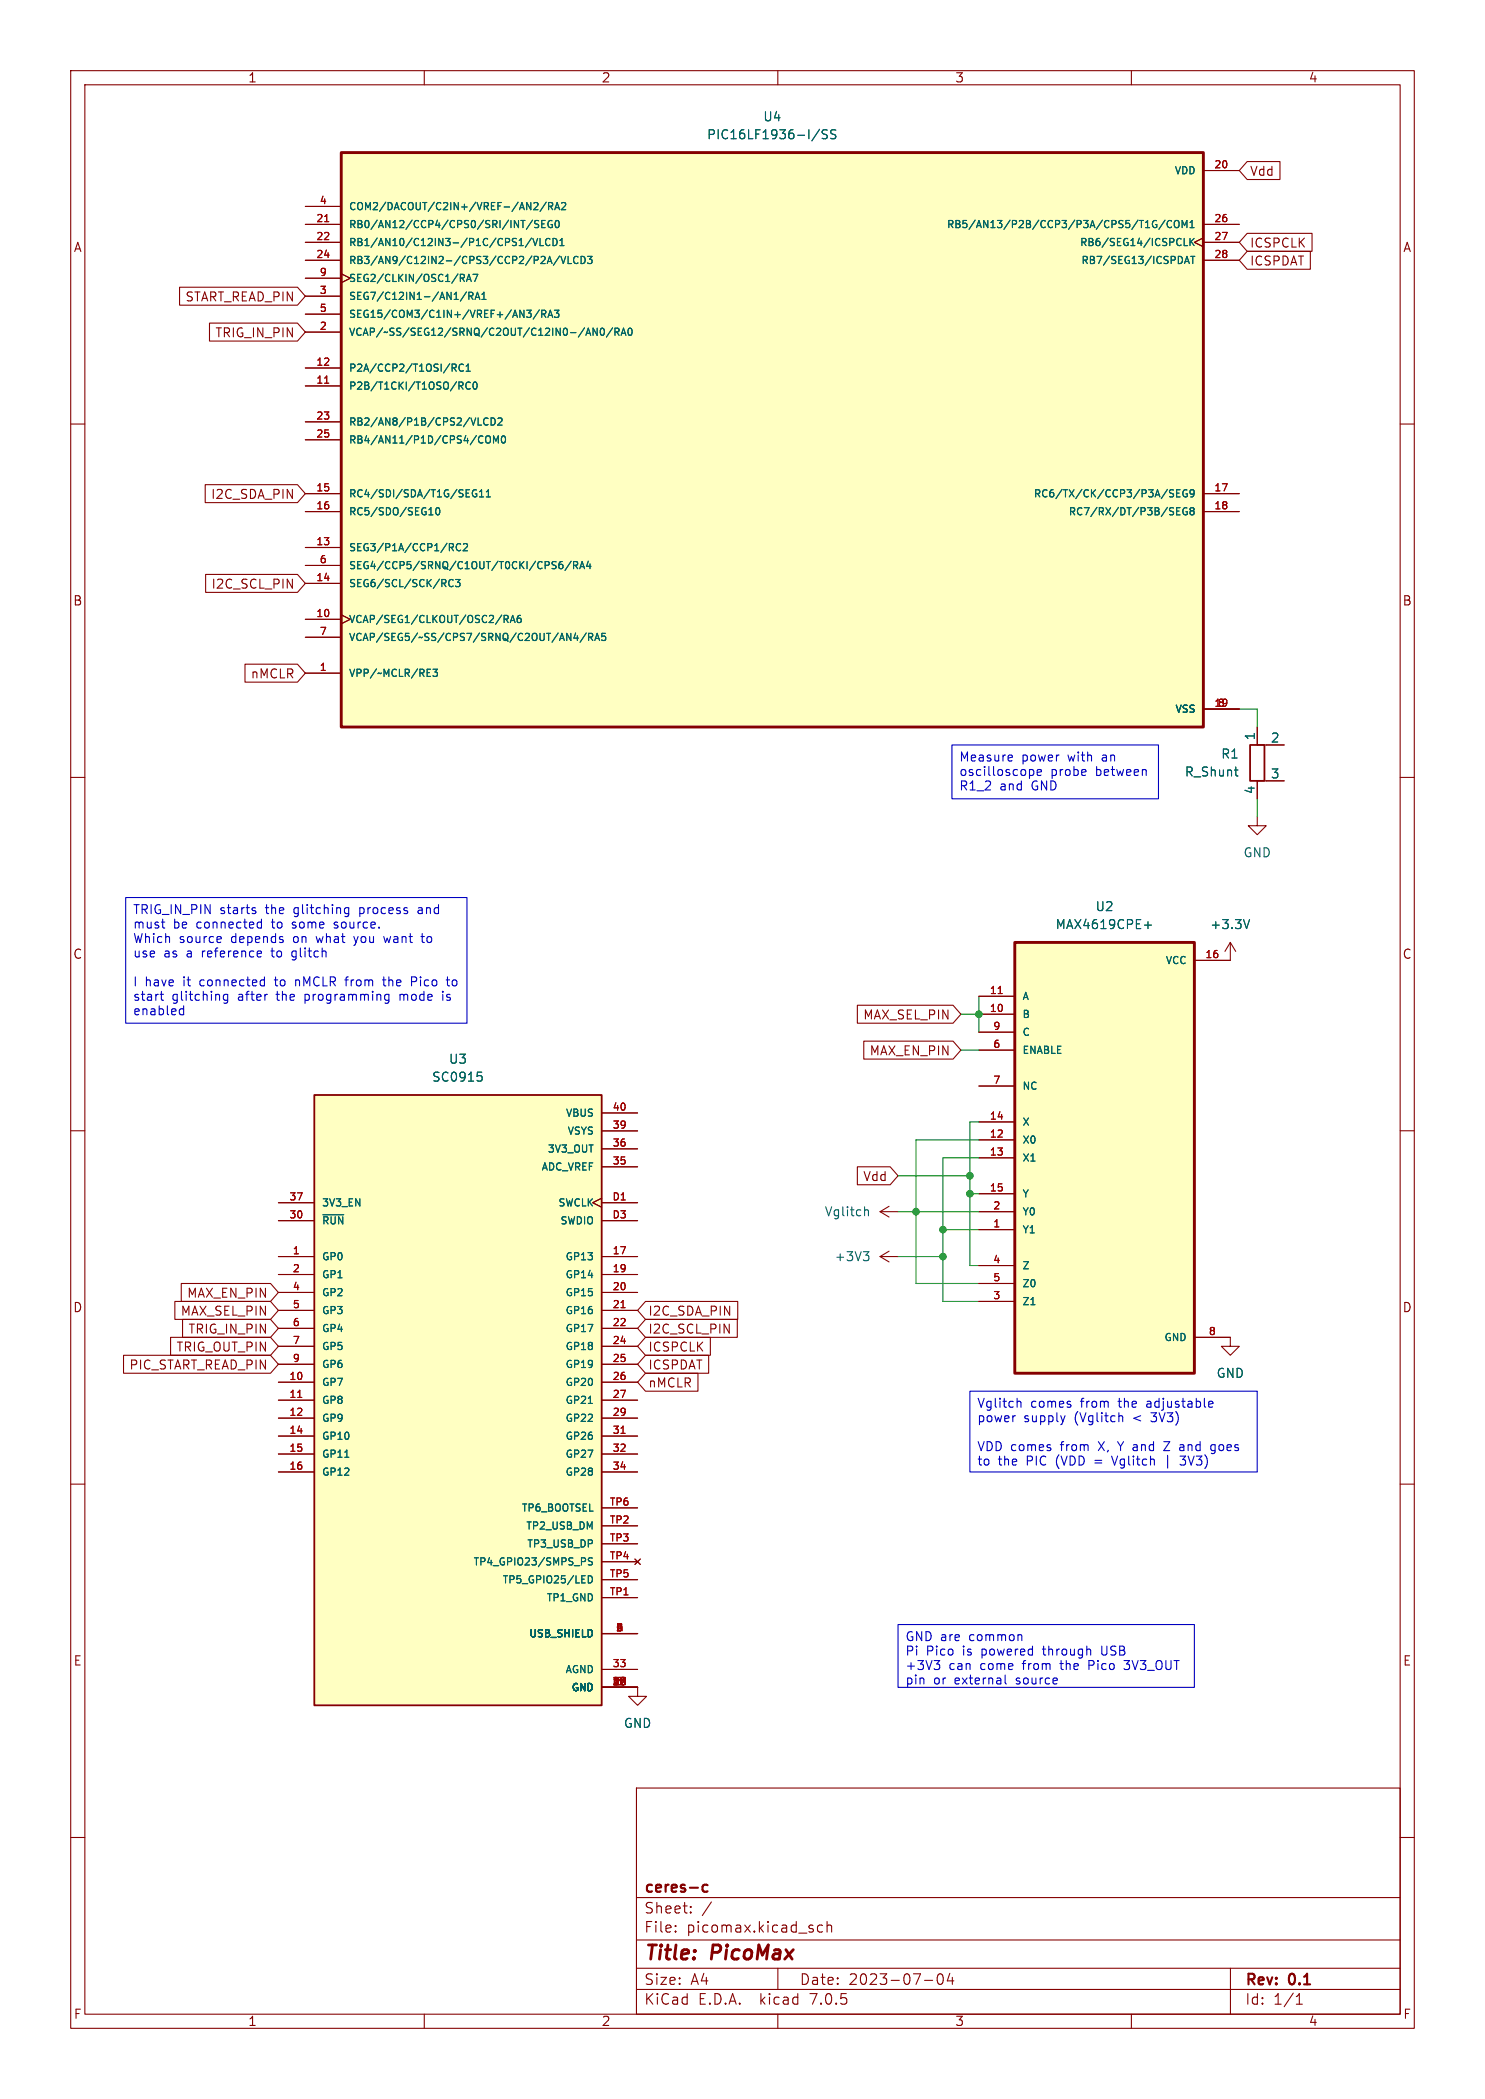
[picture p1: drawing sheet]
<svg xmlns="http://www.w3.org/2000/svg" width="210mm" height="297mm" viewBox="0 0 210 297" stroke-linecap="round" stroke-linejoin="round" font-family="sans-serif">
<g fill="none" stroke="#840000" stroke-width=".15">
<path d="M10 10h190v277h-190zM12 12h186v273h-186zM60 10v2M110 10v2M160 10v2M43.2 31.8h5.1M43.2 34.3h5.1M43.2 36.8h5.1M43.2 29.2h5.1M43.2 39.4h5.1M48.3 38.7l1.2 .7-1.2 .6M170.2 33.7l-1.3 .6 1.3 .6"/>
<path d="M170.2 24.1h5.1M170.2 31.8h5.1M170.2 34.3h5.1M170.2 36.8h5.1M176.4 35.6h8.9v2.5h-8.9l-1.1-1.3zM176.4 33h9.1v2.6h-9.1l-1.1-1.3zM176.4 22.9h4.6v2.5h-4.6l-1.1-1.3zM10 60h2M25.4 40.6h16.7l1.1 1.3-1.1 1.3h-16.7zM29.6 45.7h12.5l1.1 1.3-1.1 1.3h-12.5zM43.2 54.6h5.1M43.2 52.1h5.1"/>
<path d="M43.2 47h5.1M43.2 59.7h5.1M43.2 41.9h5.1M43.2 44.5h5.1M198 60h2M29 68.6h13.1l1.1 1.3-1.1 1.2h-13.1zM43.2 77.5h5.1M43.2 69.9h5.1M43.2 72.4h5.1M43.2 62.2h5.1M170.2 69.9h5.1M170.2 72.4h5.1"/>
<path d="M29.1 81.3h13l1.1 1.3-1.1 1.2h-13zM34.6 94h7.5l1.1 1.3-1.1 1.2h-7.5zM43.2 95.3h5.1M43.2 87.6h5.1M43.2 82.6h5.1M43.2 80h5.1M43.2 90.2h5.1M48.3 87l1.2 .6-1.2 .7M10 110h2M170.2 100.3h5.1M177.8 115.6v1.2h1.3l-1.3 1.3-1.3-1.3h1.3M177.8 102.9v2.5h3.8"/>
<path d="M181.6 110.5h-3.8v2.5M198 110h2M174 133.4l-.8 1.2M174 133.4v2.5h-5.1M174 133.4l.8 1.2M10 160h2M85.1 157.5h5.1M121.2 142.2h13.6l1.1 1.3-1.1 1.3h-13.6zM122.2 147.3h12.6l1.1 1.3-1.1 1.3h-12.6zM138.4 143.5h5.1M138.4 141h5.1M138.4 158.8h5.1"/>
<path d="M138.4 148.6h5.1M138.4 153.7h5.1M138.4 146.1h5.1M198 160h2M39.4 177.8h5M39.4 172.7h5M39.4 170.2h5M85.1 169.5l-1.3 .7 1.3 .6M85.1 160h5.1M85.1 177.8h5.1M85.1 172.7h5.1M85.1 165.1h5.1"/>
<path d="M85.1 162.6h5.1M85.1 170.2h5.1M121.2 165.1h4.7l1.1 1.3-1.1 1.2h-4.7zM124.5 177.8h2.5M124.5 171.5h2.5M124.5 171.5l1.2 .7M124.5 177.8l1.2 .8M125.7 170.7l-1.2 .8M125.7 177l-1.2 .8M138.4 174h5.1M138.4 161.3h5.1M138.4 163.8h5.1"/>
<path d="M138.4 168.9h5.1M138.4 171.5h5.1M138.4 179.1h5.1M17.5 191.8h20.8l1.1 1.2-1.1 1.3h-20.8zM24.1 189.2h14.2l1.1 1.3-1.1 1.3h-14.2zM24.7 184.1h13.6l1.1 1.3-1.1 1.3h-13.6zM25.6 181.6h12.7l1.1 1.3-1.1 1.3h-12.7zM25.8 186.7h12.5l1.1 1.3-1.1 1.2h-12.5zM39.4 195.6h5M39.4 198.1h5M39.4 180.3h5M39.4 182.9h5"/>
<path d="M39.4 185.4h5M39.4 188h5M39.4 190.5h5M39.4 193h5M85.1 195.6h5.1M85.1 198.1h5.1M85.1 180.3h5.1M85.1 182.9h5.1M85.1 185.4h5.1M85.1 188h5.1M85.1 190.5h5.1M85.1 193h5.1"/>
<path d="M91.3 186.7h13v2.5h-13l-1.1-1.2zM91.3 189.2h9.2v2.6h-9.2l-1.1-1.3zM91.3 194.3h7.4v2.6h-7.4l-1.1-1.3zM91.3 191.8h8.9v2.5h-8.9l-1.1-1.3zM91.3 184.1h13v2.6h-13l-1.1-1.3zM138.4 184.2h5.1M138.4 181.6h5.1M168.9 189.2h5.1v1.3h1.3l-1.3 1.3-1.3-1.3h1.3M10 210h2M39.4 200.7h5M39.4 203.2h5M39.4 205.7h5"/>
<path d="M39.4 208.3h5M85.1 200.7h5.1M85.1 203.2h5.1M85.1 205.7h5.1M85.1 208.3h5.1M85.1 215.9h5.1M85.1 218.4h5.1M85.1 213.4h5.1M198 210h2M85.1 238.8h5.1v1.2h1.2l-1.2 1.3-1.3-1.3h1.3M85.1 236.2h5.1M85.1 231.1h5.1"/>
<path d="M85.1 226.1h5.1M85.1 221h5.1M85.1 223.5h5.1M89.8 220.6l.8 .8M90.6 220.6l-.8 .8M10 260h2M90 253h108v32h-108zM198 260h2M90 278.5h108M90 274.5h108M90 268.5h108M95.5 273.2l.1 .1-.1 .1"/>
<path d="M95.5 273.2v.1v.1M95.5 272.5v.1M95.5 273.2v.2M95.5 272.5h.1l-.1 .1M97.7 270.5l.1 .1-.1 .1M97.7 270.5l-.1 .1 .1 .1M97.7 269.8v.1M97.7 270.5v.2M97.7 269.8h.1l-.1 .1M97.7 269.8h-.1l.1 .1M100.6 269.1l-1.3 1.9M110 278.5v3"/>
<path d="M116.3 272.5l-.4-.1-.3 .3v.4l.2 .2 .1 .1 .4-.1M117 272.5a.37 .37 0 0 1 .6 .1v.8M117 271.9v1.5M132.7 279.4a.36 .36 0 0 1 .3-.1 .36 .36 0 0 1 .3 .3 .77 .77 0 0 1-.4 1.2 .91 .91 0 0 1-.2-1.4zM134.3 279.2l-.3 1.1h.9M134.7 279.8v1M174 278.5v6.5M60 285v2M90 281.5h108M110 285v2M130.8 280.2h1.1M160 285v2"/>
<path d="M183.3 283.6h.9M183.3 282.5l.5-.4v1.5"/>
</g>
<path d="M100.1 266.8l-.5-.1-.3 .3v.4l.2 .2 .1 .1 .5-.1" fill="none" stroke="#840000" stroke-width=".3"/>
<g fill="#ffffc2" stroke="#ffffc2" stroke-width=".14">
<path d="M44.4 154.9h40.7v86.4h-40.7z"/>
<path d="M143.5 133.4h25.4v60.9h-25.4z"/>
<path d="M48.3 21.6h121.9v81.3h-121.9z"/>
</g>
<path d="M176.8 105.4h2v5.1h-2zM44.4 154.9h40.7v86.4h-40.7z" fill="none" stroke="#840000" stroke-width=".25"/>
<path d="M45.9 31.4h.6M45.9 54.2h.6M141.2 140.6h.5M42.1 197.7h.6M87.8 185h.6M87.8 202.8h.6" fill="none" stroke="#a90000" stroke-width=".15"/>
<g fill="none" stroke="#006464" stroke-width=".15">
<path d="M115.9 18.3l-1.1 1.6M117 18.4h-.5l-.2 .2 .1 .3 .5 .2v.4l-.2 .1h-.4M118.2 18.4h-.5l-.2 .2 .1 .3 .5 .2v.4l-.1 .1h-.5M65.1 38.8h.4l.2 .2-.1 .3h-.5M65.3 39.3l.4 .5M66 39.8l.3-1 .3 1M66.1 39.5h.5M66.9 38.8h.7l-.5 1M75.2 33.7l-.9 1.3M75.3 31.1l-.9 1.4M75.4 33.7l.3 1.1 .3-1.1M75.5 28.8l.4-.1 .2 .2-.6 .8h.6"/>
<path d="M76.2 31.2h-.4l-.2 .1v.3l.5 .2 .1 .2-.2 .2h-.4M76.4 33.7v1.1h.5M76.6 31.7h.4M77.1 31.2h-.5v1h.5M77.2 28.6l-.8 1.3M77.4 37.3l.3-1 .4 1M77.5 37h.5M77.6 29.2l.5-.1 .1-.1-.1-.2-.5-.1v1M77.8 33.8a.48 .48 0 0 0-.7 .4 .48 .48 0 0 0 .5 .6l.2-.1M77.8 29.2l.4 .5M78.1 31.2a.47 .47 0 0 0-.6 .5 .47 .47 0 0 0 .6 .5v-.4h-.2M78.2 33.7a.51 .51 0 0 1 .6 .5 .51 .51 0 0 1-.6 .6z"/>
<path d="M78.5 29.7l.3-1 .3 1M78.6 29.4h.4M78.6 31.3l.1-.1a.54 .54 0 0 1 .4 .5 .54 .54 0 0 1-.4 .5l-.1-.1-.1-.3zM79.1 36.2l-.8 1.3M79.2 34.8h.6M79.2 34l.3-.3v1.1M79.3 36.3l.4 1 .3-1M79.4 28.8l.4-.1 .2 .2-.6 .8h.6M80.3 36.3v1h.5M81.7 36.4a.48 .48 0 0 0-.6 .3 .48 .48 0 0 0 .4 .6l.2-.1M82.2 36.3a.51 .51 0 0 1 .6 .5 .51 .51 0 0 1-.6 .5zM83.1 36.3h.6l-.3 .4 .3 .1v.4l-.2 .1-.4-.1"/>
<path d="M163.5 31.2a.47 .47 0 0 0-.5 .5 .47 .47 0 0 0 .5 .5l.1-.4h-.2M164.8 31.1l-.9 1.4M165.7 31.3a.48 .48 0 0 0-.7 .3 .48 .48 0 0 0 .5 .6l.2-.1M166.1 31.3l.2-.1a.34 .34 0 0 1 .4 .3v.4a.34 .34 0 0 1-.3 .3 .34 .34 0 0 1-.3-.3zM167.2 32.2v-1l.3 .7 .4-.7v1M167.5 33.7v1.1h.5M167.5 37.3l.4-1 .3 1M167.6 37h.5M168.3 33.7v1.1M168.3 32.2h.6M168.3 31.5l.3-.3v1M168.4 36.3h.6"/>
<path d="M168.4 34.2l.5 .6M168.7 36.3v1M168.9 33.7l-.6 .6M63.9 51.5h.4l.2 .2-.1 .3h-.5M64.2 52l.3 .5M64.9 54.1h.4l.2 .1-.1 .3-.5 .1M65.1 54.6l.4 .5M65.5 51.6a.48 .48 0 0 0-.6 .4 .48 .48 0 0 0 .4 .5l.2-.1M65.9 52.5h.6M65.9 51.8l.3-.3v1M66 41.3l-.9 1.3M66.3 41.9l.5-.1 .1-.1-.1-.2-.5-.1v1"/>
<path d="M66.5 54.2a.48 .48 0 0 0-.7 .3 .48 .48 0 0 0 .5 .6l.2-.1M66.6 41.9l.3 .5M67 54.1h.1a.54 .54 0 0 1 .4 .5 .54 .54 0 0 1-.4 .5 .68 .68 0 0 1-.1-1zM67.2 42.4l.3-1 .4 1M67.3 42.1h.5M68.1 42.4h.6M68.1 41.6l.3-.2v1M69 59.2a.48 .48 0 0 0-.7 .4 .48 .48 0 0 0 .5 .6l.2-.1M69.5 59.1a.51 .51 0 0 1 .5 .5 .51 .51 0 0 1-.5 .6zM70.4 59.2l.4-.1 .2 .3-.6 .8h.6M74.5 43.9h.6l-.3 .4 .3 .1v.4l-.2 .1-.4-.1M76.3 43.8l-.9 1.4"/>
<path d="M76.6 44.4h.5l.1-.2-.1-.2-.5-.1v1M76.9 44.4l.3 .5M77.5 44.9l.3-1 .4 1M77.6 44.6h.5M78.4 43.9h.6l-.3 .4 .3 .1v.4l-.2 .1-.4-.1M83 47.2h.4M83.2 46.4l.3 1.1M84.5 46.4v1.1l-.6-1.1v1.1M85 46.5l.1-.1a.54 .54 0 0 1 .4 .5 .54 .54 0 0 1-.4 .6l-.1-.1-.1-.3zM86.6 46.4l-.8 1.3M87 47l.5-.1v-.1v-.3l-.5-.1v1.1M87.2 47l.3 .5"/>
<path d="M87.8 47.5l.4-1.1 .3 1.1M87.9 47.2h.5M89 46.5v-.1a.54 .54 0 0 1 .4 .5 .54 .54 0 0 1-.4 .6 .68 .68 0 0 1 0-1zM60.6 72.9h.6M61.8 71.9l.1-.1a.54 .54 0 0 1 .3 .5 .54 .54 0 0 1-.3 .6 .68 .68 0 0 1-.1-1zM63.6 76.9h.3l.2 .2-.1 .3h-.4M63.8 77.4l.3 .5M65.1 77a.48 .48 0 0 0-.6 .4 .48 .48 0 0 0 .5 .5l.1-.1M65.5 77l.4-.1 .2 .3-.6 .7h.6M67.4 69.3a.47 .47 0 0 0-.6 .5 .47 .47 0 0 0 .6 .5v-.4h-.2M67.6 60.2h.5M67.8 70.3h.6"/>
<path d="M67.8 69.6l.3-.3v1M68.1 61.7l.2 .1M68.3 62.6l-.2 .1M68.8 70.3h.6M68.8 69.6l.3-.3v1M68.8 61.7h.1a.34 .34 0 0 1 .5 .3v.4a.34 .34 0 0 1-.4 .3 .34 .34 0 0 1-.3-.3v-.4zM69.8 62.7v-1l.3 .7 .4-.7v1M71 61.8l.1-.1a.54 .54 0 0 1 .4 .5 .54 .54 0 0 1-.4 .5l-.1-.1-.1-.3zM79.5 79.5h-.3a.68 .68 0 0 0 0 1l.4-.1v-.4l-.2-.2-.3 .1-.1 .1M80.8 79.4l-.9 1.3M81.1 80l.5-.1 .1-.1-.1-.2-.5-.1v1M81.4 80l.3 .5"/>
<path d="M83.2 79.4l-.2 .7h.6M83.4 79.8v.7M166 69.3h-.4l-.2 .2 .1 .2 .4 .2v.3l-.1 .1h-.4M166.4 69.8h.3M166.4 72.3h.3M166.9 69.3h-.5v1h.5M166.9 71.8h-.5v1.1h.5M167.9 69.3a.47 .47 0 0 0-.6 .5 .47 .47 0 0 0 .6 .5v-.4h-.2M167.9 71.9a.47 .47 0 0 0-.6 .4 .47 .47 0 0 0 .6 .5v-.4h-.2M168.5 72.3l-.2 .2v.3l.2 .1 .3-.1 .1-.1-.1-.3-.1-.1M168.5 72.3l-.2-.2 .2-.3 .3 .1 .1 .1-.2 .3M168.5 72.3h.2"/>
<path d="M168.9 69.7l-.2 .2h-.3l-.1-.2 .1-.4h.3l.1 .1a.67 .67 0 0 1-.2 .9h-.2M61.2 94.7h.7l-.4 .4 .3 .1v.4l-.1 .1-.5-.1M64.1 82.1a.48 .48 0 0 0-.7 .3 .48 .48 0 0 0 .5 .6l.2-.1M64.4 82h.7l-.4 .4 .3 .1v.4l-.1 .1-.5-.1M71.3 87.6h.5l.1-.2-.1-.2-.5-.1v1M71.5 87.6l.4 .5M72.2 88.1l.3-1 .3 1M72.3 87.8h.4M73.6 87.1h-.3a.68 .68 0 0 0 0 1l.4-.1v-.3l-.2-.2h-.3l-.1 .2M81.4 89.6l-.2 .7h.6M81.6 90v.6M82 80.5l.3-1 .4 1"/>
<path d="M82.1 80.2h.5M82.9 89.6l-.9 1.3M83.2 90.1h.5l.1-.1v-.3l-.6-.1v1M83.5 90.1l.3 .5M84.1 90.6l.4-1 .3 1M84.2 90.3h.5M85.6 89.6h-.5v.5l.1-.1 .4 .1 .1 .1-.1 .3-.1 .1-.4-.1M174.6 109h.5M174.9 109.8h.2M161.9 130.9h.9M162.3 130.4v1M176.7 130.1l-.4 1.3"/>
<path d="M67.5 151.7h.6M67.9 152.2l.3 .2v.3l-.3 .3M45.7 171.9h2.9M122.1 177.1h.8l-.4 .5M122.3 171.2h.5v.8M122.6 177.6l.3 .2v.3l-.3 .3M83.2 198.6h.6M48.8 206.2h.5M83.2 223a.51 .51 0 0 1 .6 .5 .51 .51 0 0 1-.6 .5zM83.8 220.5l-.4-.1-.2 .2 .1 .3 .4 .2v.2l-.1 .1h-.4"/>
</g>
<path d="M48.3 21.6h121.9v81.3h-121.9zM143.5 133.4h25.4v60.9h-25.4z" fill="none" stroke="#840000" stroke-width=".41"/>
<g fill="none" stroke="#0000c2" stroke-width=".15">
<path d="M134.6 105.4h29.2v7.6h-29.2zM143 106.8l.1 .1 .1 .2-.6 .2M143.1 107.6l-.1 .1M146.1 108.9l.1 .2v.4l-.1 .2h-.4M146.7 108.9v.8h.5M147.2 108.9l.1 .3-.6 .1M17.8 127h48.2v17.8h-48.2zM22.8 130.5h.5M23.1 131.3h.2M31.1 132.5l.1 .1 .1 .2-.6 .1M31.2 133.3l-.1 .1M35.8 128.9h.3l.1 .2-.2 .2h-.2"/>
<path d="M35.8 128.4l.3 .1M36.4 131.2l.2 .1h.4M36.9 134.6l.1 .3-.6 .1M36.9 135.3l-.3 .1M36.9 139.4h.5M36.9 138.7h.5M37 130.5h-.4l-.2 .1M37 130v1.3M37.4 138.2v1.3M39.9 132.9l.2 .2-.2 .3M39.9 132.5l.1 .1M49.3 128.5l-.4-.1-.2 .3v.3l.1 .2h.5"/>
<path d="M49.3 128.4v1.1l-.2 .2-.3-.1M54.1 138.7h.5M58.2 138.9h.5M58.7 138.2h-.5v1.3M59.5 132.5h.5M63.1 138.7h.5M63.3 138.2v1.1l.2 .2M22.6 140.7h.5M22.8 140.3v1.1l.1 .1h.2M25.5 143.5h.5M26 142.3v1.3M32.2 140.8l-.4-.1-.2 .2v.4l.1 .2h.5"/>
<path d="M32.2 140.7v1l-.2 .3-.3-.1M37.7 140.7h.1M55 140.8l-.4-.1-.2 .2v.4l.1 .2h.5M55 140.7v1l-.2 .3-.3-.1M137.2 196.9h40.6v11.4h-40.6zM143.9 198.3h.4l.1 .8M151.4 198.8v.3M170.9 198.5l.2-.2h.3l.1 .2v.1l-.6 .1M170.9 198.9l.2 .2h.4M148.6 204.9v.3M150.6 200.3l-.3 .9M158.3 200.4h.4l.1 .8"/>
<path d="M166.9 207.2h.1M171.3 205.6l.1 .1M171.5 204.4l-.3 .3v.3l.3 .3M127 229.9h41.9v8.9h-41.9zM132.6 235.4l.3 .3v.3l-.3 .2M132.9 235l-.4 .4M142.1 237v1.1l.2 .2M144.3 231.3l.2 .2v.6M154.2 233.4v.8"/>
</g>
<g fill="none" stroke="#009600" stroke-width=".15">
<path d="M175.3 100.3h2.5v2.6M177.8 113v2.6M135.9 143.5h2.5M135.9 148.6h2.5M138.4 158.8h-1.2v20.3h1.2M138.4 141v5.1M127 171.5h11.4M127 177.8h6.3M127 166.4h10.2M133.3 174h5.1M137.2 168.9h1.2M138.4 161.3h-8.9v20.3h8.9"/>
<path d="M138.4 163.8h-5.1v20.4h5.1"/>
</g>
<g fill="#009600" stroke="#009600" stroke-width=".15">
<circle cx="137.2" cy="166.4" r=".46"/>
<circle cx="137.2" cy="168.9" r=".46"/>
<circle cx="129.5" cy="171.5" r=".46"/>
<circle cx="133.3" cy="174" r=".46"/>
<circle cx="133.3" cy="177.8" r=".46"/>
<circle cx="138.4" cy="143.5" r=".46"/>
</g>
<g font-size="2.8" fill="#840000">
<text x="91" y="277.8">Title:</text>
<text x="100.5" y="277.8">PicoMax</text>
</g>
<g font-size="2.1" fill="#840000">
<text x="91" y="268.1">ceres-c</text>
<text x="91" y="273.6">File:</text>
<text x="91" y="270.9">Sheet:</text>
<text x="97" y="273.6">picomax.kicad_sch</text>
<text x="91" y="281">Size:</text>
<text x="97.6" y="281">A4</text>
<text x="113" y="281">Date:</text>
<text x="119.9" y="281">2023-07-04</text>
<text x="176" y="281.2">Rev:</text>
<text x="182.2" y="281.2">0.1</text>
<text x="91" y="283.8">KiCad</text>
<text x="98.7" y="283.8">E.D.A.</text>
<text x="107.4" y="283.8">kicad</text>
<text x="114.5" y="283.8">7.0.5</text>
<text x="176" y="283.8">Id:</text>
<text x="180" y="283.8">1/1</text>
</g>
<g font-size="1.8" fill="#840000">
<text x="35" y="11.8">1</text>
<text x="85" y="11.8">2</text>
<text x="135" y="11.8">3</text>
<text x="185" y="11.8">4</text>
<text x="176.7" y="25">Vdd</text>
<text x="10.4" y="35.8">A</text>
<text x="176.7" y="35.2">ICSPCLK</text>
<text x="198.4" y="35.8">A</text>
<text x="176.7" y="37.7">ICSPDAT</text>
<text x="26.2" y="42.8">START_READ_PIN</text>
<text x="30.4" y="47.9">TRIG_IN_PIN</text>
<text x="29.8" y="70.8">I2C_SDA_PIN</text>
<text x="29.9" y="83.5">I2C_SCL_PIN</text>
<text x="10.3" y="85.8">B</text>
<text x="198.3" y="85.8">B</text>
<text x="35.5" y="96.2">nMCLR</text>
<text x="10.3" y="135.8">C</text>
<text x="198.3" y="135.8">C</text>
<text x="122.1" y="144.4">MAX_SEL_PIN</text>
<text x="123" y="149.5">MAX_EN_PIN</text>
<text x="122.1" y="167.3">Vdd</text>
<text x="10.3" y="185.8">D</text>
<text x="26.4" y="183.8">MAX_EN_PIN</text>
<text x="198.3" y="185.8">D</text>
<text x="24.9" y="191.4">TRIG_OUT_PIN</text>
<text x="25.5" y="186.3">MAX_SEL_PIN</text>
<text x="26.6" y="188.9">TRIG_IN_PIN</text>
<text x="91.6" y="188.9">I2C_SCL_PIN</text>
<text x="91.6" y="191.4">ICSPCLK</text>
<text x="91.6" y="186.3">I2C_SDA_PIN</text>
<text x="18.3" y="194">PIC_START_READ_PIN</text>
<text x="91.6" y="196.5">nMCLR</text>
<text x="91.6" y="194">ICSPDAT</text>
<text x="10.4" y="235.8">E</text>
<text x="198.4" y="235.8">E</text>
<text x="10.4" y="285.8">F</text>
<text x="35" y="286.8">1</text>
<text x="85" y="286.8">2</text>
<text x="135" y="286.8">3</text>
<text x="185" y="286.8">4</text>
<text x="198.4" y="285.8">F</text>
</g>
<g font-size="1.8" fill="#006464">
<text x="107.9" y="17.3">U4</text>
<text x="99.9" y="19.9">PIC16LF1936-I/SS</text>
<text x="172.6" y="107.5">R1</text>
<text x="177.5" y="104.8" transform="rotate(-90 177.5 104.8)">1</text>
<text x="179.7" y="105.2">2</text>
<text x="167.5" y="110">R_Shunt</text>
<text x="177.5" y="112.4" transform="rotate(-90 177.5 112.4)">4</text>
<text x="179.7" y="110.2">3</text>
<text x="175.8" y="121.5">GND</text>
<text x="149.2" y="131.6">MAX4619CPE+</text>
<text x="154.9" y="129.1">U2</text>
<text x="171.1" y="131.6">+3.3V</text>
<text x="61" y="153.2">SC0915</text>
<text x="63.4" y="150.7">U3</text>
<text x="116.6" y="172.3">Vglitch</text>
<text x="118" y="178.6">+3V3</text>
<text x="172" y="195.1">GND</text>
<text x="88.2" y="244.7">GND</text>
</g>
<g font-size="1.8" fill="#0000c2">
<text x="135.6" y="108">Measure</text>
<text x="135.6" y="110.1">oscilloscope</text>
<text x="135.6" y="112.1">R1_2</text>
<text x="141.3" y="112.1">and</text>
<text x="144.4" y="108">power</text>
<text x="145.9" y="112.1">GND</text>
<text x="148.5" y="110.1">probe</text>
<text x="151" y="108">with</text>
<text x="154.9" y="110.1">between</text>
<text x="155.9" y="108">an</text>
<text x="18.7" y="129.6">TRIG_IN_PIN</text>
<text x="18.7" y="131.6">must</text>
<text x="24.4" y="131.6">be</text>
<text x="27.8" y="131.6">connected</text>
<text x="31" y="129.6">starts</text>
<text x="37.6" y="129.6">the</text>
<text x="38.5" y="131.6">to</text>
<text x="41.5" y="131.6">some</text>
<text x="41.6" y="129.6">glitching</text>
<text x="47.5" y="131.6">source.</text>
<text x="51" y="129.6">process</text>
<text x="59.4" y="129.6">and</text>
<text x="18.7" y="133.7">Which</text>
<text x="18.7" y="135.7">use</text>
<text x="23.1" y="135.7">as</text>
<text x="25.3" y="133.7">source</text>
<text x="26.4" y="135.7">a</text>
<text x="28.6" y="135.7">reference</text>
<text x="32.7" y="133.7">depends</text>
<text x="38.6" y="135.7">to</text>
<text x="41.5" y="133.7">on</text>
<text x="41.6" y="135.7">glitch</text>
<text x="44.9" y="133.7">what</text>
<text x="50.4" y="133.7">you</text>
<text x="54.8" y="133.7">want</text>
<text x="60.2" y="133.7">to</text>
<text x="18.7" y="139.8">I have</text>
<text x="18.7" y="141.9">start</text>
<text x="18.7" y="143.9">enabled</text>
<text x="24.2" y="141.9">glitching</text>
<text x="25.9" y="139.8">it</text>
<text x="28.3" y="139.8">connected</text>
<text x="33.6" y="141.9">after</text>
<text x="39.1" y="139.8">to</text>
<text x="39.2" y="141.9">the</text>
<text x="42" y="139.8">nMCLR</text>
<text x="43.2" y="141.9">programming</text>
<text x="49.3" y="139.8">from</text>
<text x="54.8" y="139.8">the</text>
<text x="56.8" y="141.9">mode</text>
<text x="58.8" y="139.8">Pico</text>
<text x="63" y="141.9">is</text>
<text x="64" y="139.8">to</text>
<text x="138.1" y="199.5">Vglitch</text>
<text x="138.1" y="201.5">power</text>
<text x="144.7" y="201.5">supply</text>
<text x="145.7" y="199.5">comes</text>
<text x="151.9" y="201.5">(Vglitch</text>
<text x="152.8" y="199.5">from</text>
<text x="158.3" y="199.5">the</text>
<text x="160.3" y="201.5">&lt;</text>
<text x="162.3" y="199.5">adjustable</text>
<text x="163" y="201.5">3V3)</text>
<text x="138.1" y="205.6">VDD comes</text>
<text x="138.1" y="207.6">to</text>
<text x="141.1" y="207.6">the</text>
<text x="145.1" y="207.6">PIC</text>
<text x="149.4" y="207.6">(VDD</text>
<text x="150" y="205.6">from</text>
<text x="154.9" y="207.6">=</text>
<text x="155.4" y="205.6">X, Y and</text>
<text x="157.6" y="207.6">Vglitch</text>
<text x="165.1" y="205.6">Z and</text>
<text x="165.2" y="207.6">|</text>
<text x="167.5" y="207.6">3V3)</text>
<text x="171.9" y="205.6">goes</text>
<text x="128" y="232.5">GND are</text>
<text x="137" y="232.5">common</text>
<text x="128" y="234.5">Pi</text>
<text x="128" y="236.6">+3V3</text>
<text x="128" y="238.6">pin</text>
<text x="130.9" y="234.5">Pico</text>
<text x="131.9" y="238.6">or</text>
<text x="134.1" y="236.6">can</text>
<text x="135" y="238.6">external</text>
<text x="136.1" y="234.5">is</text>
<text x="138.6" y="236.6">come</text>
<text x="138.9" y="234.5">powered</text>
<text x="143.8" y="238.6">source</text>
<text x="144.7" y="236.6">from</text>
<text x="147.7" y="234.5">through</text>
<text x="150.2" y="236.6">the</text>
<text x="154.2" y="236.6">Pico</text>
<text x="156" y="234.5">USB</text>
<text x="159.4" y="236.6">3V3_OUT</text>
</g>
<g font-size="1.4" fill="#a90000">
<text x="171.7" y="23.9">20</text>
<text x="45.1" y="29">4</text>
<text x="44.7" y="31.5">21</text>
<text x="44.7" y="34">22</text>
<text x="171.7" y="31.5">26</text>
<text x="171.7" y="34">27</text>
<text x="44.7" y="36.6">24</text>
<text x="45.1" y="41.7">3</text>
<text x="45.1" y="39.1">9</text>
<text x="171.7" y="36.6">28</text>
<text x="45.1" y="46.7">2</text>
<text x="45.1" y="44.2">5</text>
<text x="44.7" y="51.8">12</text>
<text x="44.7" y="54.4">11</text>
<text x="44.7" y="59.4">23</text>
<text x="44.7" y="62">25</text>
<text x="44.7" y="69.6">15</text>
<text x="171.7" y="69.6">17</text>
<text x="44.7" y="77.2">13</text>
<text x="44.7" y="72.1">16</text>
<text x="171.7" y="72.1">18</text>
<text x="44.7" y="82.3">14</text>
<text x="45.1" y="79.8">6</text>
<text x="44.7" y="87.4">10</text>
<text x="45.1" y="89.9">7</text>
<text x="45.1" y="95">1</text>
<text x="171.7" y="100.1">19</text>
<text x="172.1" y="100.1">8</text>
<text x="170.4" y="135.6">16</text>
<text x="139.9" y="143.3">10</text>
<text x="139.9" y="140.7">11</text>
<text x="140.4" y="148.3">6</text>
<text x="140.4" y="145.8">9</text>
<text x="140.4" y="153.4">7</text>
<text x="86.6" y="159.8">39</text>
<text x="86.6" y="157.2">40</text>
<text x="139.9" y="161">12</text>
<text x="139.9" y="158.5">14</text>
<text x="86.6" y="164.8">35</text>
<text x="86.6" y="162.3">36</text>
<text x="139.9" y="163.6">13</text>
<text x="40.9" y="172.5">30</text>
<text x="40.9" y="169.9">37</text>
<text x="86.5" y="169.9">D1</text>
<text x="86.5" y="172.5">D3</text>
<text x="139.9" y="168.7">15</text>
<text x="140.4" y="173.7">1</text>
<text x="140.4" y="171.2">2</text>
<text x="41.3" y="177.5">1</text>
<text x="86.6" y="177.5">17</text>
<text x="140.4" y="178.8">4</text>
<text x="41.3" y="180.1">2</text>
<text x="41.3" y="182.6">4</text>
<text x="41.3" y="185.2">5</text>
<text x="86.6" y="180.1">19</text>
<text x="86.6" y="182.6">20</text>
<text x="86.6" y="185.2">21</text>
<text x="140.4" y="183.9">3</text>
<text x="140.4" y="181.4">5</text>
<text x="41.3" y="187.7">6</text>
<text x="41.3" y="190.2">7</text>
<text x="86.6" y="187.7">22</text>
<text x="86.6" y="190.2">24</text>
<text x="170.9" y="189">8</text>
<text x="40.9" y="195.3">10</text>
<text x="40.9" y="197.9">11</text>
<text x="41.3" y="192.8">9</text>
<text x="86.6" y="192.8">25</text>
<text x="86.6" y="195.3">26</text>
<text x="86.6" y="197.9">27</text>
<text x="40.9" y="200.4">12</text>
<text x="40.9" y="202.9">14</text>
<text x="86.6" y="200.4">29</text>
<text x="86.6" y="202.9">31</text>
<text x="40.9" y="205.5">15</text>
<text x="40.9" y="208">16</text>
<text x="86.6" y="205.5">32</text>
<text x="86.6" y="208">34</text>
<text x="86.2" y="215.6">TP2</text>
<text x="86.2" y="213.1">TP6</text>
<text x="86.2" y="218.2">TP3</text>
<text x="86.2" y="220.7">TP4</text>
<text x="86.2" y="225.8">TP1</text>
<text x="86.2" y="223.3">TP5</text>
<text x="87" y="230.9">B</text>
<text x="86.6" y="238.5">18</text>
<text x="86.6" y="236">33</text>
<text x="87.1" y="238.5">8</text>
</g>
<g font-size="1.4" fill="#006464">
<text x="49.3" y="29.9">COM2/DACOUT/C2IN+/VREF-/AN2/RA2</text>
<text x="166.1" y="24.8">VDD</text>
<text x="49.3" y="32.4">RB0/AN12/CCP4/CPS0/SRI/INT/SEG0</text>
<text x="49.3" y="35">RB1/AN10/C12IN3-/P1C/CPS1/VLCD1</text>
<text x="133.9" y="32.4">RB5/AN13/P2B/CCP3/P3A/CPS5/T1G/COM1</text>
<text x="152.7" y="35">RB6/SEG14/ICSPCLK</text>
<text x="49.3" y="37.5">RB3/AN9/C12IN2-/CPS3/CCP2/P2A/VLCD3</text>
<text x="49.3" y="40.1">SEG2/CLKIN/OSC1/RA7</text>
<text x="152.9" y="37.5">RB7/SEG13/ICSPDAT</text>
<text x="49.3" y="47.7">VCAP/~SS/SEG12/SRNQ/C2OUT/C12IN0-/AN0/RA0</text>
<text x="49.3" y="42.6">SEG7/C12IN1-/AN1/RA1</text>
<text x="49.3" y="45.1">SEG15/COM3/C1IN+/VREF+/AN3/RA3</text>
<text x="49.3" y="52.8">P2A/CCP2/T1OSI/RC1</text>
<text x="49.3" y="55.3">P2B/T1CKI/T1OSO/RC0</text>
<text x="49.3" y="60.4">RB2/AN8/P1B/CPS2/VLCD2</text>
<text x="49.3" y="62.9">RB4/AN11/P1D/CPS4/COM0</text>
<text x="49.3" y="70.5">RC4/SDI/SDA/T1G/SEG11</text>
<text x="146.2" y="70.5">RC6/TX/CK/CCP3/P3A/SEG9</text>
<text x="49.3" y="73.1">RC5/SDO/SEG10</text>
<text x="151.1" y="73.1">RC7/RX/DT/P3B/SEG8</text>
<text x="49.3" y="78.2">SEG3/P1A/CCP1/RC2</text>
<text x="49.3" y="83.2">SEG6/SCL/SCK/RC3</text>
<text x="49.3" y="80.7">SEG4/CCP5/SRNQ/C1OUT/T0CKI/CPS6/RA4</text>
<text x="49.3" y="88.3">VCAP/SEG1/CLKOUT/OSC2/RA6</text>
<text x="49.3" y="95.9">VPP/~MCLR/RE3</text>
<text x="49.3" y="90.9">VCAP/SEG5/~SS/CPS7/SRNQ/C2OUT/AN4/RA5</text>
<text x="166.2" y="101">VSS</text>
<text x="164.8" y="136.6">VCC</text>
<text x="144.5" y="141.7">A</text>
<text x="144.5" y="144.2">B</text>
<text x="144.5" y="149.3">ENABLE</text>
<text x="144.5" y="146.7">C</text>
<text x="144.5" y="154.4">NC</text>
<text x="80" y="158.2">VBUS</text>
<text x="80.2" y="160.7">VSYS</text>
<text x="144.5" y="162">X0</text>
<text x="144.5" y="159.4">X</text>
<text x="76.5" y="165.8">ADC_VREF</text>
<text x="77.4" y="163.3">3V3_OUT</text>
<text x="144.5" y="164.5">X1</text>
<text x="45.5" y="173.4">~{RUN}</text>
<text x="45.5" y="170.9">3V3_EN</text>
<text x="78.9" y="170.9">SWCLK</text>
<text x="79.2" y="173.4">SWDIO</text>
<text x="144.5" y="169.6">Y</text>
<text x="144.5" y="172.1">Y0</text>
<text x="45.5" y="178.5">GP0</text>
<text x="79.9" y="178.5">GP13</text>
<text x="144.5" y="174.7">Y1</text>
<text x="144.5" y="179.8">Z</text>
<text x="45.5" y="181">GP1</text>
<text x="45.5" y="183.6">GP2</text>
<text x="79.9" y="181">GP14</text>
<text x="79.9" y="183.6">GP15</text>
<text x="144.5" y="184.8">Z1</text>
<text x="144.5" y="182.3">Z0</text>
<text x="45.5" y="186.1">GP3</text>
<text x="45.5" y="188.7">GP4</text>
<text x="45.5" y="191.2">GP5</text>
<text x="79.9" y="186.1">GP16</text>
<text x="79.9" y="188.7">GP17</text>
<text x="79.9" y="191.2">GP18</text>
<text x="164.6" y="189.9">GND</text>
<text x="45.5" y="196.3">GP7</text>
<text x="45.5" y="193.7">GP6</text>
<text x="79.9" y="193.7">GP19</text>
<text x="79.9" y="196.3">GP20</text>
<text x="45.5" y="198.8">GP8</text>
<text x="45.5" y="201.4">GP9</text>
<text x="45.5" y="203.9">GP10</text>
<text x="79.9" y="198.8">GP21</text>
<text x="79.9" y="201.4">GP22</text>
<text x="79.9" y="203.9">GP26</text>
<text x="45.5" y="206.4">GP11</text>
<text x="45.5" y="209">GP12</text>
<text x="79.9" y="206.4">GP27</text>
<text x="79.9" y="209">GP28</text>
<text x="73.7" y="214.1">TP6_BOOTSEL</text>
<text x="66.9" y="221.7">TP4_GPIO23/SMPS_PS</text>
<text x="74.4" y="216.6">TP2_USB_DM</text>
<text x="74.5" y="219.1">TP3_USB_DP</text>
<text x="71" y="224.2">TP5_GPIO25/LED</text>
<text x="77.3" y="226.8">TP1_GND</text>
<text x="74.8" y="231.8">USB_SHIELD</text>
<text x="79.9" y="236.9">AGND</text>
<text x="80.8" y="239.5">GND</text>
</g>
</svg>
